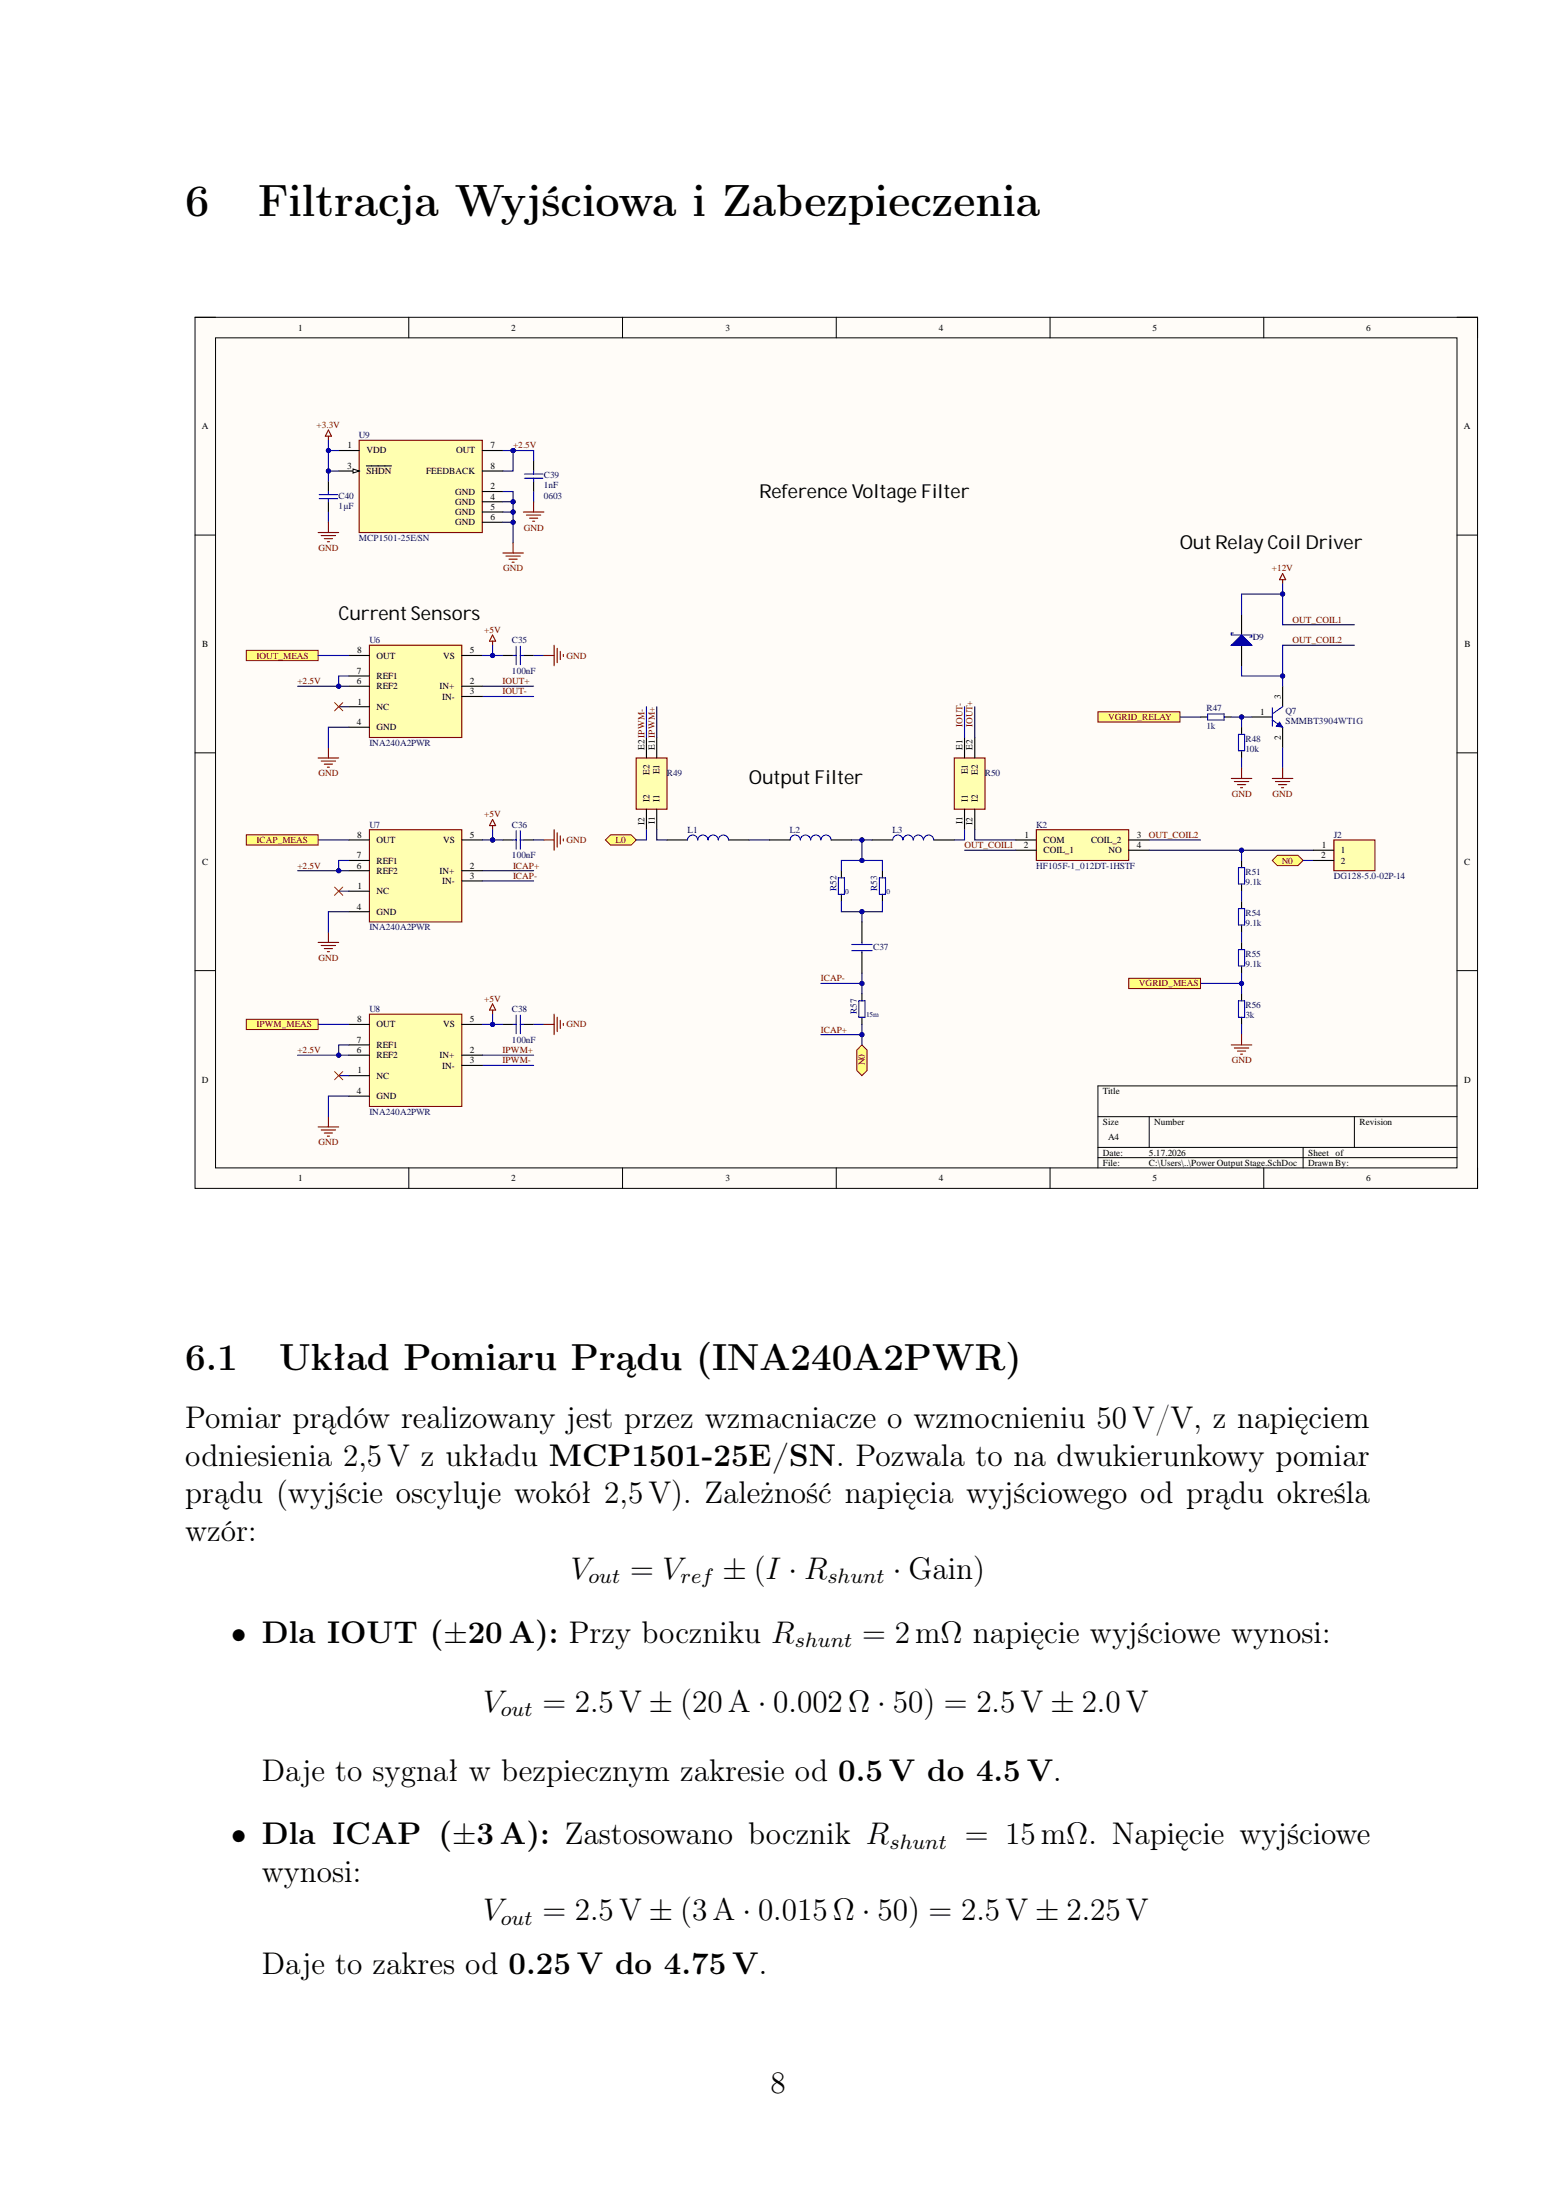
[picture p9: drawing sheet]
<svg xmlns="http://www.w3.org/2000/svg" width="210mm" height="297mm" viewBox="0 0 210 297" stroke-linecap="round" stroke-linejoin="round" font-family="sans-serif">
<path d="M26.3 42.8h173.1v117.6h-173.1z" fill-rule="evenodd" fill="#fffcf8"/>
<path d="M26.3 42.8h173.1v117.6h-173.1z" fill="none" stroke="#000" stroke-width=".13"/>
<path d="M29.1 45.6h167.5v112.1h-167.5z" fill-rule="evenodd" fill="#fffcf8"/>
<g fill="none" stroke="#000" stroke-width=".13">
<path d="M26.3 42.8h2.8M29.1 45.6h167.5v112.1h-167.5zM55.2 42.8v2.8M84 42.8v2.8M112.9 42.8v2.8M141.7 42.8v2.8M170.6 42.8v2.8M196.6 42.8h2.8v2.8M26.3 72.2h2.8M196.6 72.2h2.8M26.3 101.6h2.8M196.6 101.6h2.8"/>
<path d="M26.3 131h2.8M196.6 131h2.8M55.2 157.7v2.7M84 157.7v2.7M112.9 157.7v2.7M141.7 157.7v2.7M148.2 150.8h48.4M148.2 154.9h48.4M148.2 156.3h48.4M155.1 150.8v4.1M170.6 157.7v2.7M175.9 154.9v2.8"/>
<path d="M182.8 150.8v4.1M196.6 146.6h-48.4v11.1M199.4 157.7v2.7"/>
</g>
<path d="M114.9 113.4h2.8" fill="none" stroke="#000080" stroke-width=".15"/>
<circle cx="116.3" cy="113.4" r=".28" fill="#000080"/>
<circle cx="116.3" cy="113.4" r=".28" fill="none" stroke="#000080" stroke-width=".13"/>
<path d="M116.3 134.1v1M116.3 137.3v1" fill="none" stroke="#000" stroke-width=".15"/>
<path d="M115.9 135.1h.8v2.2h-.8z" fill="none" stroke="#00f" stroke-width=".15"/>
<path d="M85.9 102.3h4.1v6.9h-4.1z" fill-rule="evenodd" fill="#ffffb0"/>
<path d="M85.9 102.3h4.1v6.9h-4.1z" fill="none" stroke="#800000" stroke-width=".15"/>
<path d="M87.2 99.6v2.7M88.6 99.6v2.7M87.2 109.2v2.8M88.6 109.2v2.8" fill="none" stroke="#000" stroke-width=".15"/>
<path d="M101.1 113.4h2.8" fill="none" stroke="#000080" stroke-width=".15"/>
<path d="M128.8 102.3h4.1v6.9h-4.1z" fill-rule="evenodd" fill="#ffffb0"/>
<path d="M128.8 102.3h4.1v6.9h-4.1z" fill="none" stroke="#800000" stroke-width=".15"/>
<path d="M130.2 99.6v2.7M131.6 99.6v2.7M130.2 109.2v2.8M131.6 109.2v2.8" fill="none" stroke="#000" stroke-width=".15"/>
<path d="M88.6 112v1.4h1.4M130.2 112v1.4h-1.4M131.6 112v1.4h5.5" fill="none" stroke="#000080" stroke-width=".15"/>
<path d="M139.9 112h12.4v4.2h-12.4z" fill-rule="evenodd" fill="#ffffb0"/>
<path d="M139.9 112h12.4v4.2h-12.4z" fill="none" stroke="#800000" stroke-width=".15"/>
<path d="M162 96.8h1M165.2 96.8h1M167.6 98.2v.9M168.9 96.8h2.8M173.1 92.6v2.8M137.1 113.4h2.8M137.1 114.8h2.8M152.3 113.4h2.8M152.3 114.8h2.8M167.6 101.4v.9" fill="none" stroke="#000" stroke-width=".15"/>
<path d="M163 96.4h2.2v.8h-2.2zM167.1 99.1h.9v2.3h-.9zM171.7 95.6v2.4M173.1 95.4l-1.4 1" fill="none" stroke="#00f" stroke-width=".15"/>
<path d="M166.2 96.8h2.7" fill="none" stroke="#000080" stroke-width=".15"/>
<circle cx="167.6" cy="96.8" r=".28" fill="#000080"/>
<circle cx="167.6" cy="96.8" r=".28" fill="none" stroke="#000080" stroke-width=".13"/>
<path d="M167.6 96.8v1.4" fill="none" stroke="#000080" stroke-width=".15"/>
<circle cx="167.6" cy="96.8" r=".28" fill="#000080"/>
<circle cx="167.6" cy="96.8" r=".28" fill="none" stroke="#000080" stroke-width=".13"/>
<path d="M159.3 96.8h2.7M173.1 91.3v1.3M167.6 102.3v1.4M173.1 100.9v2.8" fill="none" stroke="#000080" stroke-width=".15"/>
<path d="M166.2 105.1h2.7M166.6 105.5h1.9M167 105.9h1.1M167.4 106.3h.3M167.6 103.7v1.4M171.7 105.1h2.8M172.1 105.5h2M172.5 105.9h1.2M173 106.3h.2M173.1 103.7v1.4" fill="none" stroke="#800000" stroke-width=".15"/>
<circle cx="173.1" cy="91.3" r=".28" fill="#000080"/>
<circle cx="173.1" cy="91.3" r=".28" fill="none" stroke="#000080" stroke-width=".13"/>
<path d="M182.8 87.1h-9.7v4.2h-5.5v-1.4" fill="none" stroke="#000080" stroke-width=".15"/>
<circle cx="173.1" cy="91.3" r=".28" fill="#000080"/>
<circle cx="173.1" cy="91.3" r=".28" fill="none" stroke="#000080" stroke-width=".13"/>
<path d="M173.1 77.4l.4 .9h-.8zM173.1 78.3v.5" fill="none" stroke="#800000" stroke-width=".15"/>
<path d="M167.6 83v2.7M167.6 87.1v2.8" fill="none" stroke="#000" stroke-width=".15"/>
<path d="M166.2 87.1l1.4-1.4 1.3 1.4z" fill="#00f"/>
<path d="M166.2 87.1l1.4-1.4 1.3 1.4zM166.5 85.4h-.3v.3h2.7v.3h-.2" fill="none" stroke="#00f" stroke-width=".15"/>
<path d="M167.6 83v-2.8h5.5v4.1h9.7" fill="none" stroke="#000080" stroke-width=".15"/>
<circle cx="173.1" cy="80.2" r=".28" fill="#000080"/>
<circle cx="173.1" cy="80.2" r=".28" fill="none" stroke="#000080" stroke-width=".13"/>
<path d="M173.1 78.8v1.4" fill="none" stroke="#000080" stroke-width=".15"/>
<circle cx="173.1" cy="80.2" r=".28" fill="#000080"/>
<circle cx="173.1" cy="80.2" r=".28" fill="none" stroke="#000080" stroke-width=".13"/>
<path d="M116.3 113.4v2.8h-2.7v1.3M130.2 114.8h6.9" fill="none" stroke="#000080" stroke-width=".15"/>
<path d="M113.6 117.5v1M119.1 117.5v1M113.6 120.7v1M119.1 120.7v1" fill="none" stroke="#000" stroke-width=".15"/>
<path d="M113.1 118.5h.9v2.2h-.9zM118.7 118.5h.8v2.2h-.8z" fill="none" stroke="#00f" stroke-width=".15"/>
<circle cx="116.3" cy="113.4" r=".28" fill="#000080"/>
<circle cx="116.3" cy="113.4" r=".28" fill="none" stroke="#000080" stroke-width=".13"/>
<circle cx="116.3" cy="116.2" r=".28" fill="#000080"/>
<circle cx="116.3" cy="116.2" r=".28" fill="none" stroke="#000080" stroke-width=".13"/>
<path d="M116.3 116.2h2.8v1.3" fill="none" stroke="#000080" stroke-width=".15"/>
<circle cx="116.3" cy="116.2" r=".28" fill="#000080"/>
<circle cx="116.3" cy="116.2" r=".28" fill="none" stroke="#000080" stroke-width=".13"/>
<path d="M113.6 121.7v1.4h2.7v1.4" fill="none" stroke="#000080" stroke-width=".15"/>
<circle cx="116.3" cy="123.1" r=".28" fill="#000080"/>
<circle cx="116.3" cy="123.1" r=".28" fill="none" stroke="#000080" stroke-width=".13"/>
<path d="M119.1 121.7v1.4h-2.8" fill="none" stroke="#000080" stroke-width=".15"/>
<circle cx="116.3" cy="123.1" r=".28" fill="#000080"/>
<circle cx="116.3" cy="123.1" r=".28" fill="none" stroke="#000080" stroke-width=".13"/>
<path d="M66.5 85.7l.4 .9h-.8zM66.5 86.6v.5" fill="none" stroke="#800000" stroke-width=".15"/>
<path d="M33.2 87.8h9.7v1.4h-9.7z" fill-rule="evenodd" fill="#ffff80"/>
<path d="M33.2 87.8h9.7v1.4h-9.7z" fill="none" stroke="#800000" stroke-width=".13"/>
<path d="M42.9 102.3h2.8M43.4 102.7h1.9M43.8 103.2h1.1M44.2 103.6h.3M44.3 100.9v1.4" fill="none" stroke="#800000" stroke-width=".15"/>
<path d="M116.3 141.1l.7 .7v2.7l-.7 .7-.7-.7v-2.7z" fill-rule="evenodd" fill="#ffff80"/>
<path d="M116.3 141.1l.7 .7v2.7l-.7 .7-.7-.7v-2.7z" fill="none" stroke="#800000" stroke-width=".13"/>
<path d="M81.7 113.4l.7-.7h2.8l.7 .7-.7 .7h-2.8z" fill-rule="evenodd" fill="#ffff80"/>
<path d="M81.7 113.4l.7-.7h2.8l.7 .7-.7 .7h-2.8z" fill="none" stroke="#800000" stroke-width=".13"/>
<path d="M116.3 138.3v2.8" fill="none" stroke="#000080" stroke-width=".15"/>
<circle cx="116.3" cy="139.7" r=".28" fill="#000080"/>
<circle cx="116.3" cy="139.7" r=".28" fill="none" stroke="#000080" stroke-width=".13"/>
<path d="M171.7 116.2l.7-.7h2.8l.7 .7-.7 .7h-2.8z" fill-rule="evenodd" fill="#ffff80"/>
<path d="M171.7 116.2l.7-.7h2.8l.7 .7-.7 .7h-2.8z" fill="none" stroke="#800000" stroke-width=".13"/>
<path d="M175.9 116.2h1.4M116.3 131.4v2.7" fill="none" stroke="#000080" stroke-width=".15"/>
<circle cx="116.3" cy="132.8" r=".28" fill="#000080"/>
<circle cx="116.3" cy="132.8" r=".28" fill="none" stroke="#000080" stroke-width=".13"/>
<path d="M167.6 116.2v.9M167.6 119.3v1M167.6 121.7v1M167.6 124.9v.9M167.6 127.2v1M167.6 130.4v1M167.6 134.1v1M167.6 137.3v1" fill="none" stroke="#000" stroke-width=".15"/>
<path d="M167.1 117.1h.9v2.2h-.9zM167.1 128.2h.9v2.2h-.9zM167.1 122.7h.9v2.2h-.9zM167.1 135.1h.9v2.2h-.9z" fill="none" stroke="#00f" stroke-width=".15"/>
<path d="M167.6 131.4v2.7M167.6 120.3v1.4M167.6 125.8v1.4" fill="none" stroke="#000080" stroke-width=".15"/>
<circle cx="167.6" cy="132.8" r=".28" fill="#000080"/>
<circle cx="167.6" cy="132.8" r=".28" fill="none" stroke="#000080" stroke-width=".13"/>
<path d="M162 132.8h5.6M167.6 138.3v1.4" fill="none" stroke="#000080" stroke-width=".15"/>
<path d="M167.6 139.7v1.4M166.2 141.1h2.7M166.6 141.5h1.9M167 141.9h1.1M167.4 142.3h.3" fill="none" stroke="#800000" stroke-width=".15"/>
<circle cx="167.6" cy="132.8" r=".28" fill="#000080"/>
<circle cx="167.6" cy="132.8" r=".28" fill="none" stroke="#000080" stroke-width=".13"/>
<path d="M152.3 132.1h9.7v1.4h-9.7z" fill-rule="evenodd" fill="#ffff80"/>
<path d="M152.3 132.1h9.7v1.4h-9.7z" fill="none" stroke="#800000" stroke-width=".13"/>
<path d="M155.1 114.8h22.2M155.1 113.4h6.9" fill="none" stroke="#000080" stroke-width=".15"/>
<circle cx="167.6" cy="114.8" r=".28" fill="#000080"/>
<circle cx="167.6" cy="114.8" r=".28" fill="none" stroke="#000080" stroke-width=".13"/>
<path d="M148.2 96.1h11.1v1.4h-11.1z" fill-rule="evenodd" fill="#ffff80"/>
<path d="M148.2 96.1h11.1v1.4h-11.1z" fill="none" stroke="#800000" stroke-width=".13"/>
<path d="M65.1 92.6h6.9M65.1 94h6.9M87.2 95.4v4.2M88.6 95.4v4.2M130.2 95.4v4.2M131.6 95.4v4.2M110.8 139.7h5.5" fill="none" stroke="#000080" stroke-width=".15"/>
<circle cx="116.3" cy="139.7" r=".28" fill="#000080"/>
<circle cx="116.3" cy="139.7" r=".28" fill="none" stroke="#000080" stroke-width=".13"/>
<path d="M110.8 132.8h5.5" fill="none" stroke="#000080" stroke-width=".15"/>
<circle cx="116.3" cy="132.8" r=".28" fill="#000080"/>
<circle cx="116.3" cy="132.8" r=".28" fill="none" stroke="#000080" stroke-width=".13"/>
<path d="M87.2 112v1.4h-1.3M167.6 114.8v1.4" fill="none" stroke="#000080" stroke-width=".15"/>
<circle cx="167.6" cy="114.8" r=".28" fill="#000080"/>
<circle cx="167.6" cy="114.8" r=".28" fill="none" stroke="#000080" stroke-width=".13"/>
<path d="M67.9 88.5h1.3M70.6 88.5h1.4" fill="none" stroke="#000" stroke-width=".15"/>
<path d="M69.2 88.5h.5M69.7 87.2v2.5M70.2 88.5h.4M70.2 87.2v2.5" fill="none" stroke="#00f" stroke-width=".15"/>
<path d="M66.5 88.5h1.4" fill="none" stroke="#000080" stroke-width=".15"/>
<circle cx="66.5" cy="88.5" r=".28" fill="#000080"/>
<circle cx="66.5" cy="88.5" r=".28" fill="none" stroke="#000080" stroke-width=".13"/>
<path d="M72 88.5h1.4" fill="none" stroke="#000080" stroke-width=".15"/>
<path d="M73.4 88.5h1.4M74.8 87.1v2.8M75.2 87.5v2M75.6 87.9v1.1M76 88.4v.2" fill="none" stroke="#800000" stroke-width=".15"/>
<path d="M92.8 113.4a.69 .69 0 0 1 .7-.7 .69 .69 0 0 1 .7 .7 .69 .69 0 0 1 .7-.7 .69 .69 0 0 1 .7 .7 .69 .69 0 0 1 .6-.7 .69 .69 0 0 1 .7 .7 .69 .69 0 0 1 .7-.7 .69 .69 0 0 1 .7 .7M106.6 113.4a.69 .69 0 0 1 .7-.7 .69 .69 0 0 1 .7 .7 .69 .69 0 0 1 .7-.7 .69 .69 0 0 1 .7 .7 .69 .69 0 0 1 .7-.7 .69 .69 0 0 1 .7 .7 .69 .69 0 0 1 .7-.7 .69 .69 0 0 1 .7 .7M120.5 113.4a.69 .69 0 0 1 .7-.7 .69 .69 0 0 1 .7 .7 .69 .69 0 0 1 .7-.7 .69 .69 0 0 1 .7 .7 .69 .69 0 0 1 .6-.7 .69 .69 0 0 1 .7 .7 .69 .69 0 0 1 .7-.7 .69 .69 0 0 1 .7 .7M114.9 128.3h2.8M114.9 127.5h2.8M116.3 127.2v.3M116.3 128.3v.3" fill="none" stroke="#00f" stroke-width=".15"/>
<path d="M90 113.4h2.8M98.3 113.4h2.8M103.9 113.4h2.7M112.2 113.4h2.7M117.7 113.4h2.8M126 113.4h2.8M116.3 124.5v2.7M116.3 128.6v2.8" fill="none" stroke="#000" stroke-width=".15"/>
<path d="M49.9 87.1h12.4v12.5h-12.4z" fill-rule="evenodd" fill="#ffffb0"/>
<path d="M49.9 87.1h12.4v12.5h-12.4z" fill="none" stroke="#800000" stroke-width=".15"/>
<path d="M47.1 92.6h2.8M47.1 91.3h2.8M47.1 95.4h2.8M47.1 88.5h2.8M47.1 98.2h2.8M62.3 92.6h2.8M62.3 94h2.8M62.3 88.5h2.8" fill="none" stroke="#000" stroke-width=".15"/>
<path d="M65.1 88.5h1.4" fill="none" stroke="#000080" stroke-width=".15"/>
<circle cx="66.5" cy="88.5" r=".28" fill="#000080"/>
<circle cx="66.5" cy="88.5" r=".28" fill="none" stroke="#000080" stroke-width=".13"/>
<path d="M66.5 87.1v1.4" fill="none" stroke="#000080" stroke-width=".15"/>
<circle cx="66.5" cy="88.5" r=".28" fill="#000080"/>
<circle cx="66.5" cy="88.5" r=".28" fill="none" stroke="#000080" stroke-width=".13"/>
<path d="M42.9 88.5h4.2M45.7 95.4h1.4M47.1 98.2h-2.8v2.7M65.1 117.5h6.9M65.1 118.9h6.9M66.5 113.4h1.4" fill="none" stroke="#000080" stroke-width=".15"/>
<path d="M45.2 94.9l1.1 1.1M46.3 94.9l-1.1 1.1" fill="none" stroke="#f00" stroke-width=".13"/>
<path d="M66.5 110.6l.4 .9h-.8zM66.5 111.5v.5M42.9 127.2h2.8M43.4 127.6h1.9M43.8 128.1h1.1M44.2 128.5h.3M44.3 125.8v1.4" fill="none" stroke="#800000" stroke-width=".15"/>
<path d="M67.9 113.4h1.3M70.6 113.4h1.4" fill="none" stroke="#000" stroke-width=".15"/>
<path d="M69.2 113.4h.5M69.7 112.1v2.5M70.2 113.4h.4M70.2 112.1v2.5" fill="none" stroke="#00f" stroke-width=".15"/>
<circle cx="66.5" cy="113.4" r=".28" fill="#000080"/>
<circle cx="66.5" cy="113.4" r=".28" fill="none" stroke="#000080" stroke-width=".13"/>
<path d="M72 113.4h1.4" fill="none" stroke="#000080" stroke-width=".15"/>
<path d="M73.4 113.4h1.4M74.8 112v2.8M75.2 112.4v2M75.6 112.8v1.1M76 113.3v.2" fill="none" stroke="#800000" stroke-width=".15"/>
<path d="M49.9 112h12.4v12.5h-12.4z" fill-rule="evenodd" fill="#ffffb0"/>
<path d="M49.9 112h12.4v12.5h-12.4z" fill="none" stroke="#800000" stroke-width=".15"/>
<path d="M47.1 117.5h2.8M47.1 116.2h2.8M47.1 113.4h2.8M62.3 117.5h2.8M62.3 118.9h2.8M62.3 113.4h2.8M47.1 120.3h2.8M47.1 123.1h2.8" fill="none" stroke="#000" stroke-width=".15"/>
<path d="M65.1 113.4h1.4" fill="none" stroke="#000080" stroke-width=".15"/>
<circle cx="66.5" cy="113.4" r=".28" fill="#000080"/>
<circle cx="66.5" cy="113.4" r=".28" fill="none" stroke="#000080" stroke-width=".13"/>
<path d="M66.5 112v1.4" fill="none" stroke="#000080" stroke-width=".15"/>
<circle cx="66.5" cy="113.4" r=".28" fill="#000080"/>
<circle cx="66.5" cy="113.4" r=".28" fill="none" stroke="#000080" stroke-width=".13"/>
<path d="M42.9 113.4h4.2M45.7 120.3h1.4M47.1 123.1h-2.8v2.7M66.5 138.3h1.4M65.1 142.4h6.9M65.1 143.8h6.9" fill="none" stroke="#000080" stroke-width=".15"/>
<path d="M45.2 119.8l1.1 1.1M46.3 119.8l-1.1 1.1" fill="none" stroke="#f00" stroke-width=".13"/>
<path d="M66.5 135.5l.4 .9h-.8zM66.5 136.4v.5M42.9 152.1h2.8M43.4 152.5h1.9M43.8 153h1.1M44.2 153.4h.3M44.3 150.8v1.3" fill="none" stroke="#800000" stroke-width=".15"/>
<path d="M67.9 138.3h1.3M70.6 138.3h1.4" fill="none" stroke="#000" stroke-width=".15"/>
<path d="M69.2 138.3h.5M69.7 137.1v2.4M70.2 138.3h.4M70.2 137.1v2.4" fill="none" stroke="#00f" stroke-width=".15"/>
<circle cx="66.5" cy="138.3" r=".28" fill="#000080"/>
<circle cx="66.5" cy="138.3" r=".28" fill="none" stroke="#000080" stroke-width=".13"/>
<path d="M72 138.3h1.4" fill="none" stroke="#000080" stroke-width=".15"/>
<path d="M73.4 138.3h1.4M74.8 136.9v2.8M75.2 137.3v2M75.6 137.7v1.2M76 138.2v.2" fill="none" stroke="#800000" stroke-width=".15"/>
<path d="M49.9 136.9h12.4v12.5h-12.4z" fill-rule="evenodd" fill="#ffffb0"/>
<path d="M49.9 136.9h12.4v12.5h-12.4z" fill="none" stroke="#800000" stroke-width=".15"/>
<path d="M47.1 138.3h2.8M62.3 138.3h2.8M47.1 141.1h2.8M47.1 142.4h2.8M47.1 145.2h2.8M47.1 148h2.8M62.3 142.4h2.8M62.3 143.8h2.8" fill="none" stroke="#000" stroke-width=".15"/>
<path d="M65.1 138.3h1.4" fill="none" stroke="#000080" stroke-width=".15"/>
<circle cx="66.5" cy="138.3" r=".28" fill="#000080"/>
<circle cx="66.5" cy="138.3" r=".28" fill="none" stroke="#000080" stroke-width=".13"/>
<path d="M66.5 136.9v1.4" fill="none" stroke="#000080" stroke-width=".15"/>
<circle cx="66.5" cy="138.3" r=".28" fill="#000080"/>
<circle cx="66.5" cy="138.3" r=".28" fill="none" stroke="#000080" stroke-width=".13"/>
<path d="M42.9 138.3h4.2M45.7 145.2h1.4M47.1 148h-2.8v2.8" fill="none" stroke="#000080" stroke-width=".15"/>
<path d="M45.2 144.7l1.1 1.1M46.3 144.7l-1.1 1.1" fill="none" stroke="#f00" stroke-width=".13"/>
<path d="M33.2 112.7h9.7v1.4h-9.7z" fill-rule="evenodd" fill="#ffff80"/>
<path d="M33.2 112.7h9.7v1.4h-9.7z" fill="none" stroke="#800000" stroke-width=".13"/>
<path d="M33.2 137.6h9.7v1.4h-9.7z" fill-rule="evenodd" fill="#ffff80"/>
<path d="M33.2 137.6h9.7v1.4h-9.7z" fill="none" stroke="#800000" stroke-width=".13"/>
<path d="M180 113.4h5.6v4.1h-5.6z" fill-rule="evenodd" fill="#ffffb0"/>
<path d="M180 113.4h5.6v4.1h-5.6z" fill="none" stroke="#800000" stroke-width=".15"/>
<path d="M177.3 114.8h2.7M177.3 116.2h2.7" fill="none" stroke="#000" stroke-width=".15"/>
<path d="M48.5 59.4h16.6v12.5h-16.6z" fill-rule="evenodd" fill="#ffffb0"/>
<path d="M48.5 59.4h16.6v12.5h-16.6z" fill="none" stroke="#800000" stroke-width=".15"/>
<path d="M45.7 60.8h2.8M45.7 63.6h2.8" fill="none" stroke="#000" stroke-width=".15"/>
<path d="M47.6 63.3l.9 .3-.9 .3z" fill="#f8fcff"/>
<path d="M47.6 63.3l.9 .3-.9 .3z" fill="none" stroke="#000" stroke-width=".13"/>
<path d="M49.4 62.9h3.4M65.1 63.6h2.8M65.1 60.8h2.8M65.1 66.4h2.8M65.1 67.7h2.8M65.1 69.1h2.8M65.1 70.5h2.8" fill="none" stroke="#000" stroke-width=".15"/>
<path d="M67.9 66.4h1.3v6.9" fill="none" stroke="#000080" stroke-width=".15"/>
<circle cx="69.2" cy="67.7" r=".28" fill="#000080"/>
<circle cx="69.2" cy="67.7" r=".28" fill="none" stroke="#000080" stroke-width=".13"/>
<circle cx="69.2" cy="69.1" r=".28" fill="#000080"/>
<circle cx="69.2" cy="69.1" r=".28" fill="none" stroke="#000080" stroke-width=".13"/>
<circle cx="69.2" cy="70.5" r=".28" fill="#000080"/>
<circle cx="69.2" cy="70.5" r=".28" fill="none" stroke="#000080" stroke-width=".13"/>
<path d="M67.9 70.5h1.3" fill="none" stroke="#000080" stroke-width=".15"/>
<circle cx="69.2" cy="70.5" r=".28" fill="#000080"/>
<circle cx="69.2" cy="70.5" r=".28" fill="none" stroke="#000080" stroke-width=".13"/>
<path d="M67.9 69.1h1.3" fill="none" stroke="#000080" stroke-width=".15"/>
<circle cx="69.2" cy="69.1" r=".28" fill="#000080"/>
<circle cx="69.2" cy="69.1" r=".28" fill="none" stroke="#000080" stroke-width=".13"/>
<path d="M67.9 67.7h1.3" fill="none" stroke="#000080" stroke-width=".15"/>
<circle cx="69.2" cy="67.7" r=".28" fill="#000080"/>
<circle cx="69.2" cy="67.7" r=".28" fill="none" stroke="#000080" stroke-width=".13"/>
<path d="M67.9 60.8h1.3v2.8h-1.3" fill="none" stroke="#000080" stroke-width=".15"/>
<circle cx="69.2" cy="60.8" r=".28" fill="#000080"/>
<circle cx="69.2" cy="60.8" r=".28" fill="none" stroke="#000080" stroke-width=".13"/>
<path d="M67.9 74.7h2.7M68.3 75.1h1.9M68.7 75.5h1.1M69.1 75.9h.3M69.2 73.3v1.4" fill="none" stroke="#800000" stroke-width=".15"/>
<path d="M44.3 65v1.4M44.3 67.7v1.4M72 62.2v1.4M72 65v1.4" fill="none" stroke="#000" stroke-width=".15"/>
<path d="M43.1 67.3h2.5M43.1 66.8h2.5M44.3 66.4v.4M44.3 67.3v.4M70.8 64.6h2.5M70.8 64h2.5M72 63.6v.4M72 64.6v.4" fill="none" stroke="#00f" stroke-width=".15"/>
<path d="M45.7 60.8h-1.4v4.2" fill="none" stroke="#000080" stroke-width=".15"/>
<circle cx="44.3" cy="63.6" r=".28" fill="#000080"/>
<circle cx="44.3" cy="63.6" r=".28" fill="none" stroke="#000080" stroke-width=".13"/>
<circle cx="44.3" cy="60.8" r=".28" fill="#000080"/>
<circle cx="44.3" cy="60.8" r=".28" fill="none" stroke="#000080" stroke-width=".13"/>
<path d="M44.3 63.6h1.4" fill="none" stroke="#000080" stroke-width=".15"/>
<circle cx="44.3" cy="63.6" r=".28" fill="#000080"/>
<circle cx="44.3" cy="63.6" r=".28" fill="none" stroke="#000080" stroke-width=".13"/>
<path d="M44.3 69.1v1.4M69.2 60.8h2.8v1.4" fill="none" stroke="#000080" stroke-width=".15"/>
<path d="M42.9 71.9h2.8M43.4 72.3h1.9M43.8 72.7h1.1M44.2 73.1h.3M44.3 70.5v1.4" fill="none" stroke="#800000" stroke-width=".15"/>
<circle cx="69.2" cy="60.8" r=".28" fill="#000080"/>
<circle cx="69.2" cy="60.8" r=".28" fill="none" stroke="#000080" stroke-width=".13"/>
<path d="M44.3 59.4v1.4M72 66.4v1.3" fill="none" stroke="#000080" stroke-width=".15"/>
<path d="M44.3 58.1l.4 .8h-.8zM44.3 58.9v.5M70.6 69.1h2.8M71 69.5h2M71.5 70h1.1M71.9 70.4h.3M72 67.7v1.4" fill="none" stroke="#800000" stroke-width=".15"/>
<circle cx="44.3" cy="60.8" r=".28" fill="#000080"/>
<circle cx="44.3" cy="60.8" r=".28" fill="none" stroke="#000080" stroke-width=".13"/>
<circle cx="69.2" cy="60.8" r=".28" fill="#000080"/>
<circle cx="69.2" cy="60.8" r=".28" fill="none" stroke="#000080" stroke-width=".13"/>
<path d="M40.2 142.4h6.9" fill="none" stroke="#000080" stroke-width=".15"/>
<circle cx="45.7" cy="142.4" r=".28" fill="#000080"/>
<circle cx="45.7" cy="142.4" r=".28" fill="none" stroke="#000080" stroke-width=".13"/>
<path d="M40.2 117.5h6.9" fill="none" stroke="#000080" stroke-width=".15"/>
<circle cx="45.7" cy="117.5" r=".28" fill="#000080"/>
<circle cx="45.7" cy="117.5" r=".28" fill="none" stroke="#000080" stroke-width=".13"/>
<path d="M40.2 92.6h6.9" fill="none" stroke="#000080" stroke-width=".15"/>
<circle cx="45.7" cy="92.6" r=".28" fill="#000080"/>
<circle cx="45.7" cy="92.6" r=".28" fill="none" stroke="#000080" stroke-width=".13"/>
<path d="M47.1 91.3h-1.4v1.3" fill="none" stroke="#000080" stroke-width=".15"/>
<circle cx="45.7" cy="92.6" r=".28" fill="#000080"/>
<circle cx="45.7" cy="92.6" r=".28" fill="none" stroke="#000080" stroke-width=".13"/>
<path d="M47.1 116.2h-1.4v1.3" fill="none" stroke="#000080" stroke-width=".15"/>
<circle cx="45.7" cy="117.5" r=".28" fill="#000080"/>
<circle cx="45.7" cy="117.5" r=".28" fill="none" stroke="#000080" stroke-width=".13"/>
<path d="M47.1 141.1h-1.4v1.3" fill="none" stroke="#000080" stroke-width=".15"/>
<circle cx="45.7" cy="142.4" r=".28" fill="#000080"/>
<circle cx="45.7" cy="142.4" r=".28" fill="none" stroke="#000080" stroke-width=".13"/>
<g font-size="6.1">
<text x="25" y="29.2">6</text>
<text x="34.8" y="29.2">Filtracja Wyjściowa i Zabezpieczenia</text>
</g>
<g font-size="5.1">
<text x="25" y="184.9">6.1</text>
<text x="37.7" y="184.9">Układ Pomiaru Prądu (INA240A2PWR)</text>
</g>
<g font-size="4.2">
<text x="25" y="192.7">Pomiar prądów realizowany jest przez wzmacniacze o wzmocnieniu 50V/V, z napięciem</text>
<text x="25" y="197.8">odniesienia 2,5V z układu MCP1501-25E/SN. Pozwala to na dwukierunkowy pomiar</text>
<text x="25" y="202.9">prądu (wyjście oscyluje wokół 2,5V). Zależność napięcia wyjściowego od prądu określa</text>
<text x="25" y="208">wzór:</text>
<text x="77" y="213.1">V</text>
<text x="85" y="213.1">= V</text>
<text x="97.5" y="213.1">± (I · R</text>
<text x="120.5" y="213.1">· Gain)</text>
<text x="31.2" y="221.7">• Dla IOUT (±20 A): Przy boczniku R</text>
<text x="116.4" y="221.7">= 2mΩ napięcie wyjściowe wynosi:</text>
<text x="65.2" y="231.1">V</text>
<text x="73.2" y="231.1">= 2.5V ± (20A · 0.002Ω · 50) = 2.5V ± 2.0V</text>
<text x="35.3" y="240.4">Daje to sygnał w bezpiecznym zakresie od 0.5 V do 4.5 V.</text>
<text x="31.2" y="249">• Dla ICAP (±3 A): Zastosowano bocznik R</text>
<text x="130.2" y="249">= 15mΩ. Napięcie wyjściowe</text>
<text x="35.3" y="254.1">wynosi:</text>
<text x="65.2" y="259.2">V</text>
<text x="73.2" y="259.2">= 2.5V ± (3A · 0.015Ω · 50) = 2.5V ± 2.25V</text>
<text x="35.3" y="266.6">Daje to zakres od 0.25 V do 4.75 V.</text>
<text x="104" y="282.5">8</text>
</g>
<text font-size="3.6" fill="#00f" x="172.8" y="100.3">PIQ702</text>
<g font-size="2.8">
<text x="79.4" y="213.8">out</text>
<text x="91.8" y="213.8">ref</text>
<text x="111.7" y="213.8">shunt</text>
<text x="107.3" y="222.4">shunt</text>
<text x="67.6" y="231.7">out</text>
<text x="120" y="249.6">shunt</text>
<text x="67.6" y="259.8">out</text>
</g>
<g font-size="2.6">
<text x="102.5" y="67.2">Reference Voltage Filter</text>
<text x="159.2" y="74.1">OutRelay Coil Driver</text>
<text x="45.7" y="83.7">CurrentSensors</text>
<text x="101.1" y="105.9">Output Filter</text>
</g>
<g font-size="1.3">
<text x="40.2" y="44.7">1</text>
<text x="69" y="44.7">2</text>
<text x="97.9" y="44.7">3</text>
<text x="126.7" y="44.7">4</text>
<text x="155.6" y="44.7">5</text>
<text x="184.4" y="44.7">6</text>
<text x="27.3" y="58">A</text>
<text x="197.5" y="58">A</text>
<text x="46.8" y="63.3">3</text>
<text x="46.9" y="60.5">1</text>
<text x="49.4" y="61.2">VDD</text>
<text x="49.4" y="64">SHDN</text>
<text x="57.5" y="64">FEEDBACK</text>
<text x="61.6" y="61.2">OUT</text>
<text x="66.2" y="63.3">8</text>
<text x="66.2" y="60.5">7</text>
<text x="61.4" y="66.8">GND</text>
<text x="61.4" y="68.1">GND</text>
<text x="61.4" y="69.5">GND</text>
<text x="61.4" y="70.9">GND</text>
<text x="66.2" y="66.1">2</text>
<text x="66.2" y="67.5">4</text>
<text x="66.2" y="68.8">5</text>
<text x="66.2" y="70.2">6</text>
<text x="27.3" y="87.3">B</text>
<text x="48.2" y="88.2">8</text>
<text x="50.8" y="88.9">OUT</text>
<text x="59.8" y="88.9">VS</text>
<text x="63.4" y="88.2">5</text>
<text x="197.6" y="87.3">B</text>
<text x="48.1" y="91">7</text>
<text x="48.1" y="92.4">6</text>
<text x="48.2" y="95.1">1</text>
<text x="50.8" y="91.7">REF1</text>
<text x="50.8" y="93.1">REF2</text>
<text x="50.8" y="95.8">NC</text>
<text x="59.3" y="93.1">IN+</text>
<text x="59.7" y="94.5">IN-</text>
<text x="63.4" y="92.4">2</text>
<text x="63.4" y="93.8">3</text>
<text x="172.8" y="94.3" transform="rotate(-90 172.8 94.3)">3</text>
<text x="48.1" y="97.9">4</text>
<text x="50.8" y="98.6">GND</text>
<text x="87" y="101.2" transform="rotate(-90 87 101.2)">E2 IPWM-</text>
<text x="88.4" y="101.2" transform="rotate(-90 88.4 101.2)">E1 IPWM+</text>
<text x="129.9" y="101.2" transform="rotate(-90 129.9 101.2)">E1</text>
<text x="131.3" y="101.2" transform="rotate(-90 131.3 101.2)">E2</text>
<text x="170.1" y="96.5">1</text>
<text x="172.8" y="99.9" transform="rotate(-90 172.8 99.9)">2</text>
<text x="87.7" y="104.6" transform="rotate(-90 87.7 104.6)">E2</text>
<text x="89" y="104.5" transform="rotate(-90 89 104.5)">E1</text>
<text x="130.6" y="104.5" transform="rotate(-90 130.6 104.5)">E1</text>
<text x="132" y="104.6" transform="rotate(-90 132 104.6)">E2</text>
<text x="48.2" y="113.1">8</text>
<text x="50.8" y="113.8">OUT</text>
<text x="59.8" y="113.8">VS</text>
<text x="63.4" y="113.1">5</text>
<text x="87" y="111.3" transform="rotate(-90 87 111.3)">I2</text>
<text x="87.7" y="108.3" transform="rotate(-90 87.7 108.3)">I2</text>
<text x="88.4" y="111.2" transform="rotate(-90 88.4 111.2)">I1</text>
<text x="89" y="108.3" transform="rotate(-90 89 108.3)">I1</text>
<text x="129.9" y="111.2" transform="rotate(-90 129.9 111.2)">I1</text>
<text x="130.6" y="108.3" transform="rotate(-90 130.6 108.3)">I1</text>
<text x="131.3" y="111.3" transform="rotate(-90 131.3 111.3)">I2</text>
<text x="132" y="108.3" transform="rotate(-90 132 108.3)">I2</text>
<text x="138.3" y="113.1">1</text>
<text x="140.8" y="113.8">COM</text>
<text x="147.2" y="113.8">COIL_2</text>
<text x="153.4" y="113.1">3</text>
<text x="27.3" y="116.7">C</text>
<text x="48.1" y="115.9">7</text>
<text x="48.1" y="117.3">6</text>
<text x="50.8" y="116.6">REF1</text>
<text x="50.8" y="117.9">REF2</text>
<text x="59.3" y="117.9">IN+</text>
<text x="59.7" y="119.3">IN-</text>
<text x="63.4" y="117.3">2</text>
<text x="63.4" y="118.6">3</text>
<text x="138.2" y="114.5">2</text>
<text x="140.8" y="115.2">COIL_1</text>
<text x="149.6" y="115.2">NO</text>
<text x="153.4" y="114.5">4</text>
<text x="178.3" y="115.9">2</text>
<text x="178.4" y="114.5">1</text>
<text x="181" y="115.2">1</text>
<text x="181" y="116.6">2</text>
<text x="197.6" y="116.7">C</text>
<text x="48.1" y="122.8">4</text>
<text x="48.2" y="120">1</text>
<text x="50.8" y="120.7">NC</text>
<text x="50.8" y="123.5">GND</text>
<text x="48.1" y="140.8">7</text>
<text x="48.1" y="142.2">6</text>
<text x="48.2" y="138">8</text>
<text x="50.8" y="141.5">REF1</text>
<text x="50.8" y="142.9">REF2</text>
<text x="50.8" y="138.7">OUT</text>
<text x="59.3" y="142.9">IN+</text>
<text x="59.8" y="138.7">VS</text>
<text x="63.4" y="142.2">2</text>
<text x="63.4" y="143.6">3</text>
<text x="63.4" y="138">5</text>
<text x="27.3" y="146.2">D</text>
<text x="48.1" y="147.7">4</text>
<text x="48.2" y="144.9">1</text>
<text x="50.8" y="145.6">NC</text>
<text x="50.8" y="148.4">GND</text>
<text x="59.7" y="144.3">IN-</text>
<text x="148.8" y="147.7">Title</text>
<text x="197.6" y="146.2">D</text>
<text x="148.8" y="151.9">Size</text>
<text x="149.5" y="153.9">A4</text>
<text x="155.8" y="151.9">Number</text>
<text x="183.5" y="151.9">Revision</text>
<text x="40.2" y="159.5">1</text>
<text x="69" y="159.5">2</text>
<text x="97.9" y="159.5">3</text>
<text x="126.7" y="159.5">4</text>
<text x="148.8" y="156">Date:</text>
<text x="148.8" y="157.4">File:</text>
<text x="155.1" y="156">5.17.2026</text>
<text x="155.1" y="157.4">C:\Users\..\Power Output Stage.SchDoc</text>
<text x="155.6" y="159.5">5</text>
<text x="176.6" y="156">Sheet</text>
<text x="176.6" y="157.4">Drawn By:</text>
<text x="180.3" y="156">of</text>
<text x="184.4" y="159.5">6</text>
</g>
<g font-size="1.3" fill="#800000">
<text x="42.7" y="57.8">+3.3V</text>
<text x="69.2" y="60.5">+2.5V</text>
<text x="70.7" y="71.6">GND</text>
<text x="43" y="74.4">GND</text>
<text x="67.9" y="77.1">GND</text>
<text x="171.6" y="77.1">+12V</text>
<text x="34.6" y="88.9">IOUT_MEAS</text>
<text x="65.3" y="85.4">+5V</text>
<text x="76.5" y="88.9">GND</text>
<text x="174.4" y="84">OUT_COIL1</text>
<text x="174.4" y="86.8">OUT_COIL2</text>
<text x="40.1" y="92.4">+2.5V</text>
<text x="67.8" y="93.8">IOUT-</text>
<text x="67.8" y="92.4">IOUT+</text>
<text x="129.9" y="98.2" transform="rotate(-90 129.9 98.2)">IOUT-</text>
<text x="131.3" y="98.2" transform="rotate(-90 131.3 98.2)">IOUT+</text>
<text x="149.5" y="97.2">VGRID_RELAY</text>
<text x="43" y="104.8">GND</text>
<text x="166.2" y="107.6">GND</text>
<text x="171.7" y="107.6">GND</text>
<text x="34.6" y="113.8">ICAP_MEAS</text>
<text x="65.3" y="110.3">+5V</text>
<text x="76.5" y="113.8">GND</text>
<text x="83.1" y="113.8">L0</text>
<text x="155.1" y="113.1">OUT_COIL2</text>
<text x="40.1" y="117.3">+2.5V</text>
<text x="69.2" y="117.3">ICAP+</text>
<text x="69.2" y="118.6">ICAP-</text>
<text x="130.2" y="114.5">OUT_COIL1</text>
<text x="173" y="116.6">N0</text>
<text x="43" y="129.7">GND</text>
<text x="65.3" y="135.3">+5V</text>
<text x="110.8" y="132.5">ICAP-</text>
<text x="153.7" y="133.2">VGRID_MEAS</text>
<text x="34.6" y="138.7">IPWM_MEAS</text>
<text x="40.1" y="142.2">+2.5V</text>
<text x="67.8" y="142.2">IPWM+</text>
<text x="67.8" y="143.6">IPWM-</text>
<text x="76.5" y="138.7">GND</text>
<text x="110.8" y="139.4">ICAP+</text>
<text x="116.7" y="143.8" transform="rotate(-90 116.7 143.8)">N0</text>
<text x="166.2" y="143.6">GND</text>
<text x="43" y="154.6">GND</text>
</g>
<g font-size="1.3" fill="#000080">
<text x="48.4" y="59.2">U9</text>
<text x="73.4" y="65.9">1nF</text>
<text x="73.4" y="64.6">C39</text>
<text x="45.7" y="68.7">1µF</text>
<text x="45.7" y="67.3">C40</text>
<text x="73.4" y="67.3">0603</text>
<text x="48.4" y="73">MCP1501-25E/SN</text>
<text x="49.8" y="86.8">U6</text>
<text x="69.1" y="86.8">C35</text>
<text x="169.1" y="86.4">D9</text>
<text x="69.1" y="91">100nF</text>
<text x="162.8" y="96">R47</text>
<text x="49.8" y="100.7">INA240A2PWR</text>
<text x="162.8" y="98.5">1k</text>
<text x="168.1" y="101.5">10k</text>
<text x="168.1" y="100.1">R48</text>
<text x="173.5" y="96.4">Q7</text>
<text x="173.5" y="97.8">SMMBT3904WT1G</text>
<text x="90" y="104.8">R49</text>
<text x="132.9" y="104.8">R50</text>
<text x="49.8" y="111.7">U7</text>
<text x="69.1" y="111.7">C36</text>
<text x="92.8" y="112.4">L1</text>
<text x="106.6" y="112.4">L2</text>
<text x="120.4" y="112.4">L3</text>
<text x="139.8" y="111.7">K2</text>
<text x="180" y="113.1">J2</text>
<text x="69.1" y="115.9">100nF</text>
<text x="139.8" y="117.3">HF105F-1_012DT-1HSTF</text>
<text x="168.1" y="119.5">9.1k</text>
<text x="168.1" y="118.1">R51</text>
<text x="180" y="118.6">DG128-5.0-02P-14</text>
<text x="49.8" y="125.5">INA240A2PWR</text>
<text x="112.9" y="120.3" transform="rotate(-90 112.9 120.3)">R52</text>
<text x="118.4" y="120.3" transform="rotate(-90 118.4 120.3)">R53</text>
<text x="168.1" y="125">9.1k</text>
<text x="168.1" y="123.6">R54</text>
<text x="117.8" y="128.2">C37</text>
<text x="168.1" y="130.5">9.1k</text>
<text x="168.1" y="129.1">R55</text>
<text x="49.8" y="136.7">U8</text>
<text x="69.1" y="136.7">C38</text>
<text x="115.6" y="136.9" transform="rotate(-90 115.6 136.9)">R57</text>
<text x="168.1" y="137.5">3k</text>
<text x="168.1" y="136.1">R56</text>
<text x="69.1" y="140.8">100nF</text>
<text x="49.8" y="150.5">INA240A2PWR</text>
</g>
<g font-size="1" fill="#000080">
<text x="114.1" y="120.6">0</text>
<text x="119.6" y="120.6">0</text>
<text x="116.9" y="137.3">15m</text>
</g>
</svg>
